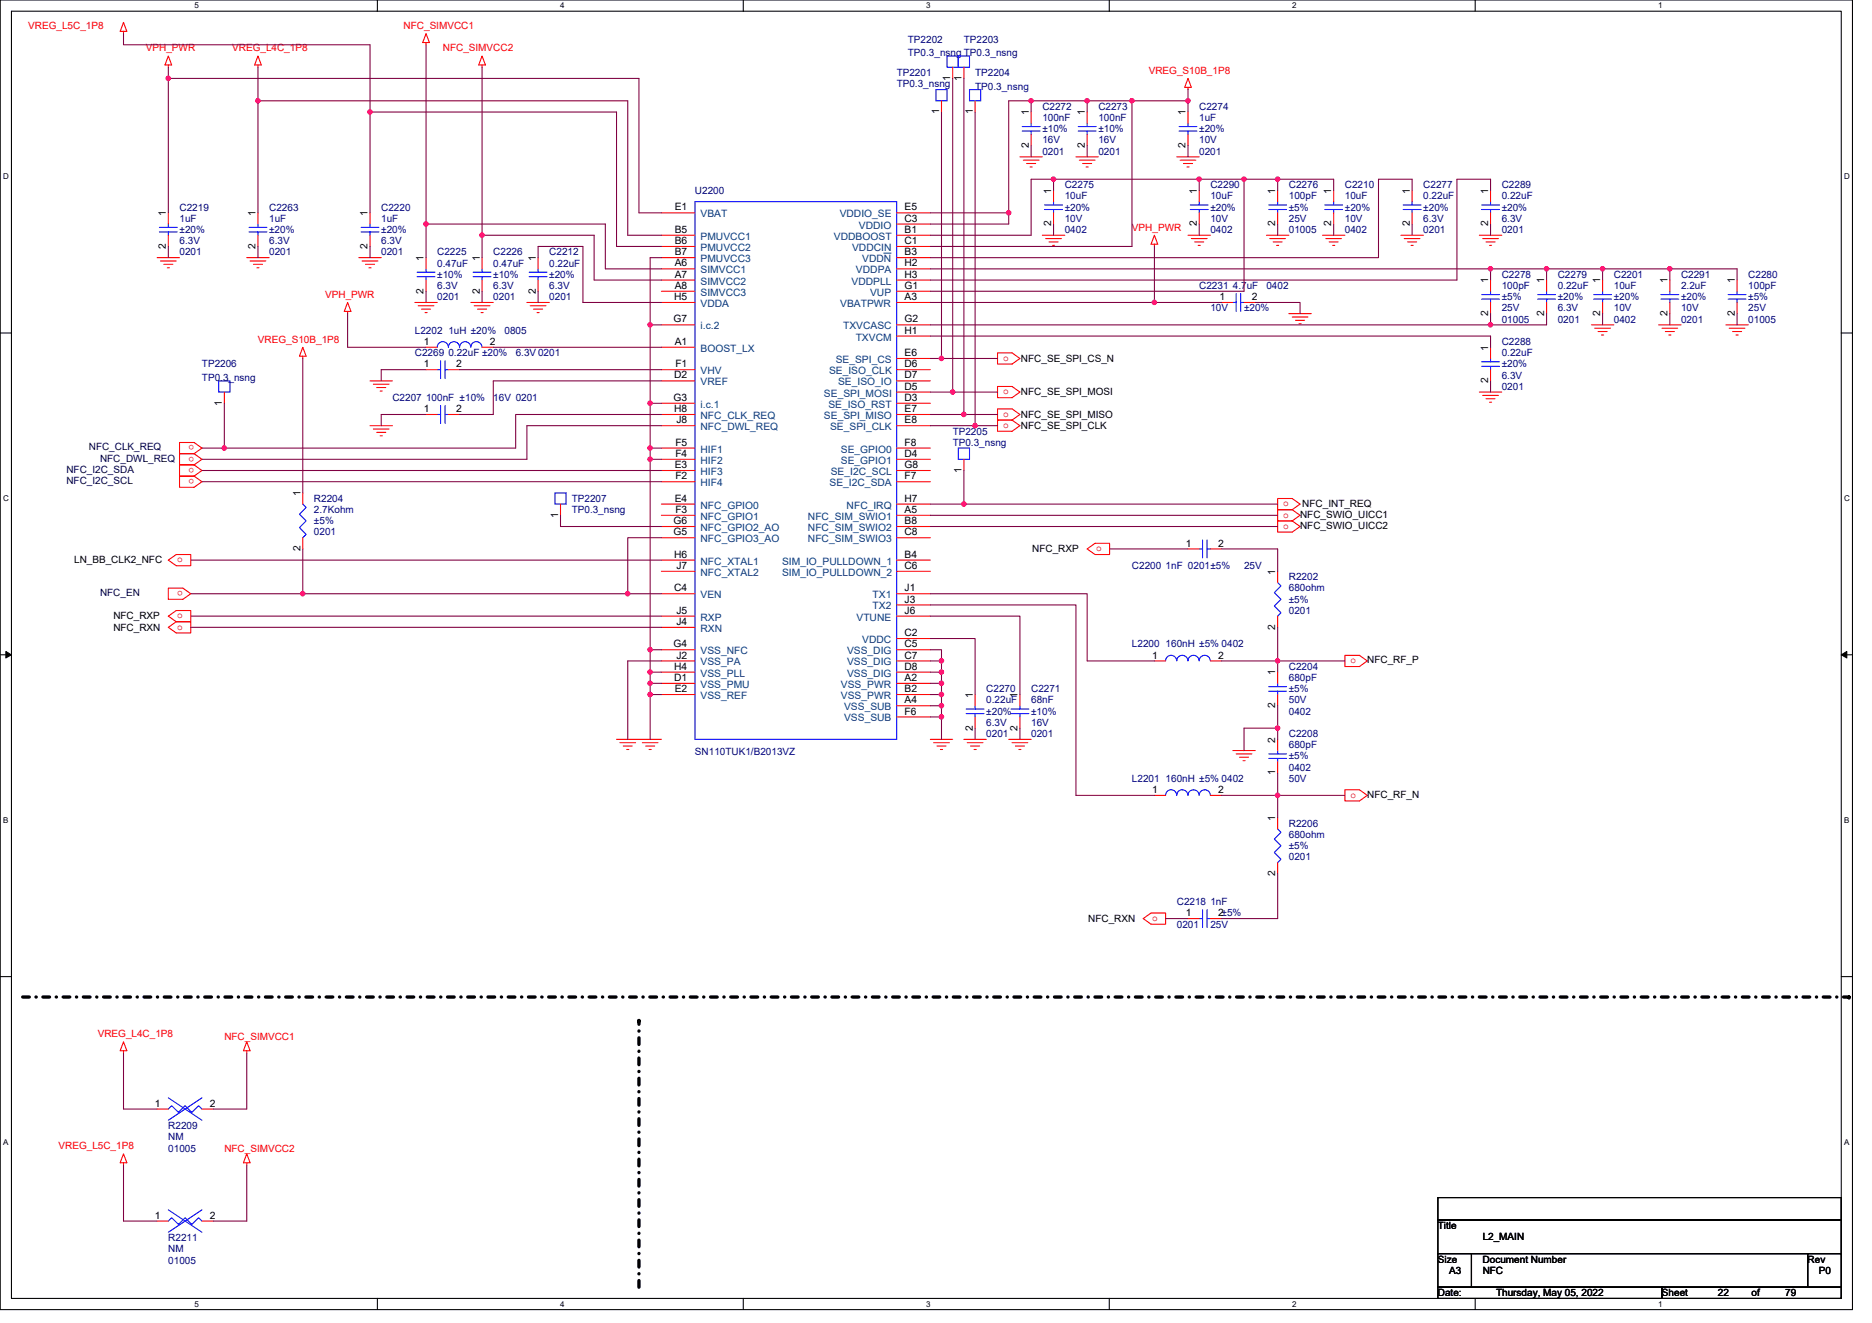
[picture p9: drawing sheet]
<svg xmlns="http://www.w3.org/2000/svg" width="297mm" height="210mm" viewBox="0 0 297 210" stroke-linecap="round" stroke-linejoin="round" font-family="sans-serif">
<path d="M0 0h293.9v207.9h-293.9zM1.8 1.8h290.4v204.3h-290.4z" fill="none" stroke="#000" stroke-width=".17"/>
<g fill="#fff">
<path d="M30.8 .2h.7v1.4h-.7z"/>
<path d="M30.8 206.3h.7v1.4h-.7z"/>
</g>
<path d="M59.9 0v1.8M59.9 206.1v1.8" fill="none" stroke="#000" stroke-width=".17"/>
<g fill="#fff">
<path d="M88.9 .2h.7v1.4h-.7z"/>
<path d="M88.9 206.3h.7v1.4h-.7z"/>
</g>
<path d="M117.9 0v1.8M117.9 206.1v1.8" fill="none" stroke="#000" stroke-width=".17"/>
<g fill="#fff">
<path d="M147 .2h.7v1.4h-.7z"/>
<path d="M147 206.3h.7v1.4h-.7z"/>
</g>
<path d="M176 0v1.8M176 206.1v1.8" fill="none" stroke="#000" stroke-width=".17"/>
<g fill="#fff">
<path d="M205 .2h.7v1.4h-.7z"/>
<path d="M205 206.3h.7v1.4h-.7z"/>
</g>
<path d="M234.1 0v1.8M234.1 206.1v1.8" fill="none" stroke="#000" stroke-width=".17"/>
<g fill="#fff">
<path d="M263.1 .2h.7v1.4h-.7z"/>
<path d="M263.1 206.3h.7v1.4h-.7z"/>
<path d="M.5 27.3h.9v1.4h-.9z"/>
<path d="M292.6 27.3h.9v1.4h-.9z"/>
<path d="M.5 78.4h.9v1.4h-.9z"/>
<path d="M292.6 78.4h.9v1.4h-.9z"/>
</g>
<path d="M0 52.9h1.8M292.2 52.9h1.7" fill="none" stroke="#000" stroke-width=".17"/>
<g fill="#fff">
<path d="M.5 129.5h.8v1.4h-.8z"/>
<path d="M292.6 129.5h.9v1.4h-.9z"/>
</g>
<path d="M0 103.9h1.8M292.2 103.9h1.7" fill="none" stroke="#000" stroke-width=".17"/>
<path d="M.9 103.4l.9 .5-.9 .5zM292.2 103.9l.8-.5v1z" fill="#000" stroke="#000" stroke-width=".16"/>
<g fill="#fff">
<path d="M.5 180.5h.8v1.4h-.8z"/>
<path d="M292.6 180.5h.9v1.4h-.9z"/>
</g>
<path d="M0 155h1.8M292.2 155h1.7M228.2 190.1h64v3.5h-64zM228.2 193.6h64v5.4h-64zM228.2 199h5.3v5.3h-5.3zM233.5 199h53.3v5.3h-53.3zM286.8 199h5.4v5.3h-5.4zM228.2 204.3h35.5v1.8h-35.5zM263.7 204.3h28.5v1.8h-28.5z" fill="none" stroke="#000" stroke-width=".17"/>
<path d="M3.6 158.2h289.8M293.4 158.2h.1M101.4 162h.1M101.4 204.3v-42.3" fill="none" stroke="#000" stroke-width=".53" stroke-dasharray="1.1 1.1 0 1.1"/>
<g fill="none" stroke="#f00" stroke-width=".17">
<path d="M19.6 5v.3M19.6 3.6l.5 1.4h-1zM26.7 8.9l.5 1.4h-1zM26.7 10.3v.4M40.9 8.9l.6 1.4h-1.1zM40.9 10.3v.4M67.6 5.3l.5 1.5h-1zM67.6 6.8v.3M76.5 8.9l.5 1.4h-1zM76.5 10.3v.4M149.4 16v1.8M151.2 10.7v1.7"/>
<path d="M152.9 10.7v1.7M154.7 16v1.8M163.6 17.8v1.8M172.5 17.8v1.8M188.5 12.4l.5 1.5h-1zM188.5 13.9v.3M188.5 17.8v1.8M26.7 33.8v1.8M26.7 37.3v1.8M40.9 33.8v1.8M40.9 37.3v1.8M58.7 33.8v1.8"/>
<path d="M58.7 37.3v1.8M104.9 37.3h5.4M104.9 39.1h5.4M104.9 33.8h5.4M142.3 37.3h5.3M142.3 39.1h5.3M142.3 35.6h5.3M142.3 33.8h5.3M161.8 24.9h3.6M162.4 25.4h2.5M162.9 26h1.4M163.4 26.5h.4"/>
<path d="M163.6 21.3v1.8M165.4 37.3h3.5M165.9 37.9h2.5M166.5 38.4h1.4M167 38.9h.3M167.2 30.2v1.8M167.2 33.8v1.8M170.7 24.9h3.6M171.3 25.4h2.5M171.8 26h1.4M172.3 26.5h.4M172.5 21.3v1.8"/>
<path d="M183.2 37.3l.5 1.5h-1.1zM183.2 38.8v.3M186.7 24.9h3.6M187.3 25.4h2.5M187.8 26h1.4M188.3 26.5h.4M188.5 37.3h3.6M188.5 21.3v1.8M189 37.9h2.5M189.6 38.4h1.4M190.1 38.9h.4M190.3 30.2v1.8"/>
<path d="M190.3 33.8v1.8M201 37.3h3.5M201.5 37.9h2.5M202 38.4h1.5M202.6 38.9h.3M202.7 30.2v1.8M202.7 33.8v1.8M209.8 37.3h3.6M210.4 37.9h2.5M210.9 38.4h1.4M211.5 38.9h.3M211.6 30.2v1.8"/>
<path d="M211.6 33.8v1.8M222.3 37.3h3.5M222.8 37.9h2.5M223.3 38.4h1.5M223.9 38.9h.3M224.1 30.2v1.8M224.1 33.8v1.8M234.7 37.3h3.6M235.3 37.9h2.5M235.8 38.4h1.4M236.3 38.9h.4M236.5 30.2v1.8"/>
<path d="M236.5 33.8v1.8M24.9 40.9h3.6M25.5 41.4h2.5M26 42h1.4M26.5 42.5h.4M39.2 40.9h3.5M39.7 41.4h2.5M40.2 42h1.5M40.8 42.5h.3M48 55.1l.6 1.4h-1.1zM48 56.5v.4M55.2 48l.5 1.4h-1.1z"/>
<path d="M55.2 49.4v.4M56.9 40.9h3.6M57.5 41.4h2.5M58 42h1.4M58.5 42.5h.4M65.8 48h3.6M66.4 48.5h2.5M66.9 49.1h1.4M67.4 49.6h.4M67.6 40.9v1.8M67.6 44.4v1.8M67.6 55.1h1.8"/>
<path d="M67.6 58.7h1.8M71.2 58.7h1.7M74.7 48h3.6M75.2 48.5h2.5M75.8 49.1h1.4M76.3 49.6h.4M76.5 40.9v1.8M76.5 44.4v1.8M76.5 55.1h1.8M83.6 48h3.6M84.1 48.5h2.5M84.7 49.1h1.4"/>
<path d="M85.2 49.6h.4M85.4 40.9v1.8M85.4 44.4v1.8M104.9 55.1h5.4M104.9 51.6h5.4M104.9 40.9h5.4M104.9 42.7h5.4M104.9 44.4h5.4M104.9 46.2h5.4M104.9 48h5.4M104.9 58.7h5.4M142.3 58.7h5.3"/>
<path d="M142.3 56.9h5.3M142.3 51.6h5.3M142.3 53.3h5.3M142.3 48h5.3M142.3 40.9h5.3M142.3 42.7h5.3M142.3 44.4h5.3M142.3 46.2h5.3M158.3 56h2.3l1.2 .9-1.2 .9h-2.3zM193.8 48h1.8M197.4 48h1.8M204.5 49.8h3.6"/>
<path d="M205 50.3h2.5M205.6 50.8h1.4M206.1 51.4h.4M236.5 55.1v1.8M236.5 58.7v1.8M236.5 44.4v1.8M236.5 48v1.8M245.4 44.4v1.8M245.4 48v1.8M252.5 51.6h3.6M253 52.1h2.5M253.6 52.6h1.4"/>
<path d="M254.1 53.2h.4M254.3 44.4v1.8M254.3 48v1.8M263.2 51.6h3.5M263.7 52.1h2.5M264.2 52.6h1.5M264.8 53.2h.3M265 44.4v1.8M265 48v1.8M273.9 51.6h3.5M274.4 52.1h2.5M274.9 52.6h1.4"/>
<path d="M275.5 53.2h.3M275.6 44.4v1.8M275.6 48v1.8M28.5 70.2h2.3l1.2 .9-1.2 .9h-2.3zM28.5 75.6h2.3l1.2 .9-1.2 .8h-2.3zM30.8 72h-2.3v1.8h2.3M30.8 73.8h-2.3v1.8h2.3M30.8 72l1.2 .9-1.2 .9M30.8 73.8l1.2 .9-1.2 .9M35.6 62.2v1.8M48 78.2v1.8M58.7 60.5h3.6"/>
<path d="M58.7 67.6h3.6M59.2 61h2.5M59.2 68.1h2.5M59.8 61.5h1.4M59.8 68.6h1.4M60.3 62.1h.4M60.3 69.2h.4M67.6 65.8h1.8M71.2 65.8h1.7M104.9 71.1h5.4M104.9 72.9h5.4M104.9 74.7h5.4"/>
<path d="M104.9 76.5h5.4M104.9 64h5.4M104.9 65.8h5.4M104.9 67.6h5.4M104.9 60.5h5.4M142.3 71.1h5.3M142.3 72.9h5.3M142.3 74.7h5.3M142.3 76.5h5.3M142.3 60.5h5.3M142.3 64h5.3M142.3 67.6h5.3"/>
<path d="M142.3 65.8h5.3M142.3 62.2h5.3M152.9 72.9v1.8M158.3 61.3h2.3l1.2 .9-1.2 .9h-2.3zM158.3 64.9h2.3l1.2 .9-1.2 .9h-2.3zM158.3 66.7h2.3l1.2 .9-1.2 .9h-2.3zM202.7 79.1h2.3l1.3 .9-1.3 .9h-2.3zM234.7 62.2h3.6M235.3 62.8h2.5M235.8 63.3h1.4M236.3 63.8h.4M26.7 88.9l1.3-.9h2.3v1.8h-2.3z"/>
<path d="M26.7 97.8l1.3-.9h2.3v1.8h-2.3zM26.7 99.6l1.3-.9h2.3v1.8h-2.3zM26.7 93.3h2.3l1.3 .9-1.3 .9h-2.3zM48 85.3v1.8M88.9 80v1.8M104.9 80h5.4M104.9 81.8h5.4M104.9 83.6h5.4M104.9 85.3h5.4M104.9 88.9h5.4M104.9 90.7h5.4M104.9 99.6h5.4"/>
<path d="M104.9 97.8h5.4M104.9 94.2h5.4M142.3 80h5.3M142.3 81.8h5.3M142.3 83.6h5.3M142.3 85.3h5.3M142.3 88.9h5.3M142.3 90.7h5.3M142.3 94.2h5.3M142.3 96h5.3M142.3 97.8h5.3M172.5 87.1l1.3-.9h2.3v1.8h-2.3z"/>
<path d="M188.5 87.1h1.8M192.1 87.1h1.7M202.7 82.7h2.3l1.3 .9-1.3 .9h-2.3zM202.7 90.7v1.8M202.7 97.8v1.8M205 80.9l1.3 .9-1.3 .9M205 80.9h-2.3v1.8h2.3M97.8 117.3h7.1M98.4 117.9h2.5M98.9 118.4h1.4M99.4 119h.4M101.9 117.9h2.5"/>
<path d="M102.4 118.4h1.5M103 119h.3M104.9 103.1h5.4M104.9 104.9h5.4M104.9 106.7h5.4M104.9 108.5h5.4M104.9 110.2h5.4M142.3 101.3h5.3M142.3 103.1h5.3M142.3 106.7h5.3M142.3 104.9h5.3M142.3 108.5h5.3"/>
<path d="M142.3 110.2h5.3M142.3 112h5.3M142.3 113.8h5.3M147.6 117.3h3.6M148.1 117.9h2.5M148.7 118.4h1.4M149.2 119h.4M152.9 117.3h3.6M153.5 117.9h2.5M154 118.4h1.4M154.6 119h.3M154.7 110.2v1.8"/>
<path d="M154.7 113.8v1.8M160.1 117.3h3.5M160.6 117.9h2.5M161.1 118.4h1.5M161.7 119h.3M161.8 110.2v1.8M161.8 113.8v1.8M183.2 104.9h1.8M192.1 104.9h1.7M195.6 119.1h3.6M196.1 119.7h2.5M202.7 106.7v1.8"/>
<path d="M202.7 110.2v1.8M202.7 117.3v1.8M213.4 104h2.3l1.3 .9-1.3 .9h-2.3zM183.2 126.2h1.8M192.1 126.2h1.7M196.7 120.2h1.4M197.2 120.7h.4M202.7 120.9v1.8M202.7 129.8v1.8M202.7 136.9v1.8M213.4 125.3h2.3l1.3 .9-1.3 .9h-2.3zM181.4 145.8l1.2-.9h2.4v1.8h-2.4z"/>
<path d="M188.5 145.8h1.8M192.1 145.8h1.7M19.6 165.4l.5 1.4h-1zM19.6 166.8v.3M24.9 176h1.8M32 176h1.8M39.2 165.4l.5 1.4h-1.1zM39.2 166.8v.3M19.6 183.1l.5 1.5h-1zM19.6 184.6v.3M24.9 193.8h1.8M32 193.8h1.8"/>
<path d="M39.2 183.1l.5 1.5h-1.1zM39.2 184.6v.3"/>
</g>
<g fill="none" stroke="#00f" stroke-width=".17">
<path d="M148.5 14.2h1.8v1.8h-1.8zM150.3 8.9h1.8v1.8h-1.8zM152.1 8.9h1.7v1.8h-1.7zM153.8 14.2h1.8v1.8h-1.8zM163.6 19.6v.5M172.5 19.6v.5M188.5 19.6v.5M25.3 36.1h2.8M25.3 36.8h2.8M26.7 35.6v.5M26.7 36.8v.5M39.5 36.1h2.9"/>
<path d="M39.5 36.8h2.9M40.9 35.6v.5M40.9 36.8v.5M57.3 36.1h2.8M57.3 36.8h2.8M58.7 35.6v.5M58.7 36.8v.5M110.3 32h32v85.3h-32zM162.2 20.1h2.8M162.2 20.8h2.8M163.6 20.8v.5M165.8 32.5h2.8"/>
<path d="M165.8 33.3h2.8M167.2 32v.5M167.2 33.3v.5M171.1 20.1h2.8M171.1 20.8h2.8M172.5 20.8v.5M187.1 20.1h2.8M187.1 20.8h2.8M188.5 20.8v.5M188.9 32.5h2.8M188.9 33.3h2.8M190.3 32v.5"/>
<path d="M190.3 33.3v.5M201.3 32.5h2.8M201.3 33.3h2.8M202.7 32v.5M202.7 33.3v.5M210.2 32.5h2.8M210.2 33.3h2.8M211.6 32v.5M211.6 33.3v.5M222.6 32.5h2.9M222.6 33.3h2.9M224.1 32v.5"/>
<path d="M224.1 33.3v.5M235.1 32.5h2.8M235.1 33.3h2.8M236.5 32v.5M236.5 33.3v.5M66.2 43.2h2.8M66.2 43.9h2.8M67.6 42.7v.5M67.6 43.9v.5M69.4 58.7h.5M69.9 57.3v2.8M70.6 57.3v2.8"/>
<path d="M70.6 58.7h.6M71.1 55.1a.88 .88 0 0 0-.8-.9 .88 .88 0 0 0-.9 .9M72.9 55.1a.88 .88 0 0 0-.9-.9 .88 .88 0 0 0-.8 .9M75.1 43.2h2.8M75.1 43.9h2.8M76.5 55.1a.89 .89 0 0 0-.9-.9 .89 .89 0 0 0-.9 .9 .88 .88 0 0 0-.9-.9 .88 .88 0 0 0-.9 .9M76.5 42.7v.5M76.5 43.9v.5M84 43.2h2.8M84 43.9h2.8M85.4 42.7v.5M85.4 43.9v.5"/>
<path d="M195.6 48h.5M196.1 46.6v2.8M196.9 46.6v2.8M196.9 48h.5M235.1 57.4h2.8M235.1 58.1h2.8M235.1 46.8h2.8M235.1 47.5h2.8M236.5 56.9v.5M236.5 58.1v.6M236.5 46.2v.6M236.5 47.5v.5"/>
<path d="M244 46.8h2.8M244 47.5h2.8M245.4 46.2v.6M245.4 47.5v.5M252.9 46.8h2.8M252.9 47.5h2.8M254.3 46.2v.6M254.3 47.5v.5M263.5 46.8h2.9M263.5 47.5h2.9M265 46.2v.6M265 47.5v.5"/>
<path d="M274.2 46.8h2.8M274.2 47.5h2.8M275.6 46.2v.6M275.6 47.5v.5M34.7 60.5h1.8v1.7h-1.8zM69.4 65.8h.5M69.9 64.4v2.8M70.6 64.4v2.8M70.6 65.8h.6M88.1 78.2h1.7v1.8h-1.7zM152.1 71.1h1.7v1.8h-1.7zM48 80l.6 .5-1.1 1.1 1.1 1.1-1.1 1 1.1 1.1-.6 .5"/>
<path d="M190.3 87.1h.5M190.8 85.7v2.8M191.5 85.7v2.8M191.5 87.1h.6M202.7 92.5l.6 .5-1.1 1.1 1.1 1-1.1 1.1 1.1 1.1-.6 .5M153.3 112.5h2.8M153.3 113.3h2.8M154.7 112v.5M154.7 113.3v.5M160.4 112.5h2.9M160.4 113.3h2.9M161.8 112v.5"/>
<path d="M161.8 113.3v.5M190.3 104.9a.89 .89 0 0 0-.9-.9 .89 .89 0 0 0-.9 .9 .89 .89 0 0 0-.9-.9 .89 .89 0 0 0-.9 .9 .88 .88 0 0 0-.9-.9 .88 .88 0 0 0-.8 .9M192 104.9a.88 .88 0 0 0-.8-.9 .88 .88 0 0 0-.9 .9M201.3 109h2.8M201.3 109.7h2.8M201.3 119.7h2.8M202.7 108.5v.5M202.7 109.7v.5M202.7 119.1v.6M190.3 126.2a.89 .89 0 0 0-.9-.9 .89 .89 0 0 0-.9 .9 .89 .89 0 0 0-.9-.9 .89 .89 0 0 0-.9 .9 .88 .88 0 0 0-.9-.9 .88 .88 0 0 0-.8 .9M192 126.2a.88 .88 0 0 0-.8-.9 .88 .88 0 0 0-.9 .9M201.3 120.4h2.8"/>
<path d="M202.7 120.4v.5M202.7 131.6l.6 .5-1.1 1.1 1.1 1-1.1 1.1 1.1 1.1-.6 .5M190.3 145.8h.5M190.8 144.4v2.8M191.5 144.4v2.8M191.5 145.8h.6M26.7 176l.5-.5 1.1 1.1 1.1-1.1 1 1.1 1.1-1.1 .5 .5M26.7 174.2l5.3 3.6M32 174.2l-5.3 3.6M26.7 193.8l.5-.5 1.1 1 1.1-1 1 1 1.1-1 .5 .5M26.7 192l5.3 3.6M32 192l-5.3 3.6"/>
</g>
<path d="M140.2 40.2h1.2" fill="none" stroke="#004080" stroke-width=".16"/>
<g fill="none" stroke="#800040" stroke-width=".17">
<path d="M19.6 5.3v1.8h39.1v10.7M26.7 10.7v1.7M26.7 12.4v21.4M26.7 12.4h74.7v21.4h3.5M40.9 10.7v5.3M40.9 16h58.7v21.3h5.3M40.9 16v17.8M67.6 7.1v28.5M76.5 10.7v26.6M149.4 17.8v39.1M151.2 12.4v49.8M152.9 12.4v53.4"/>
<path d="M154.7 17.8v49.8M163.6 16h-3.5v17.8M163.6 16v1.8M163.6 16h8.9M172.5 16v1.8M172.5 16h7.1M179.6 16v23.1h-32M179.6 16h8.9M188.5 14.2v1.8M188.5 16v1.8M26.7 39.1v1.8M40.9 39.1v1.8"/>
<path d="M58.7 33.8v-16h39.1v21.3h7.1M58.7 39.1v1.8M67.6 35.6v5.3M67.6 35.6h28.5v7.1h8.8M76.5 37.3h17.8v7.1h10.6M76.5 37.3v3.6M147.6 33.8h12.5M160.1 33.8v1.8h-12.5M163.6 23.1v1.8M167.2 28.4h-3.6v8.9h-16M167.2 28.4h23.1M167.2 28.4v1.8"/>
<path d="M167.2 35.6v1.7M172.5 23.1v1.8M183.2 39.1v8.9M188.5 23.1v1.8M190.3 28.4v1.8M190.3 35.6v1.7M190.3 28.4h7.1M197.4 28.4h5.3M197.4 28.4v17.8h-49.8M202.7 28.4h8.9v1.8M202.7 28.4v1.8M202.7 35.6v1.7"/>
<path d="M211.6 35.6v1.7M224.1 30.2v-1.8h-5.4v12.5h-71.1M224.1 35.6v1.7M236.5 30.2v-1.8h-5.3v16h-83.6M236.5 35.6v1.7M48 56.9v21.3M55.2 49.8v5.3h12.4M67.6 46.2v1.8M67.6 58.7h-7.1v1.8M72.9 58.7h32M76.5 46.2v1.8M78.3 55.1h26.6"/>
<path d="M85.4 40.9v-1.8h7.1v8.9h12.4M85.4 46.2v1.8M104.9 40.9h-1.7v10.7M104.9 51.6h-1.7v12.4M147.6 53.3h88.9v1.8M147.6 56.9h1.8M147.6 42.7h88.9M147.6 48h35.6M147.6 51.6h88.9M149.4 56.9h8.9M183.2 48h10.6M199.2 48h7.1v1.8"/>
<path d="M236.5 42.7h8.9M236.5 42.7v1.7M236.5 49.8v1.8M245.4 42.7v1.7M245.4 49.8v1.8h-8.9M245.4 42.7h8.9M254.3 49.8v1.8M265 42.7h10.6v1.7M265 42.7v1.7M265 49.8v1.8M265 42.7h-10.7v1.7M275.6 49.8v1.8"/>
<path d="M32 71.1h3.6M32 74.7h72.9M32 76.5h72.9M35.6 64v7.1h46.2v-5.3h23.1M67.6 65.8h-7.1v1.8M103.2 64v7.1M103.2 72.9v30.2M103.2 64h1.7M103.2 72.9h1.7M104.9 60.5h-26.6v5.3h-5.4M104.9 67.6h-21.3v5.3h-51.6M104.9 71.1h-1.7v1.8"/>
<path d="M147.6 62.2h3.6M147.6 65.8h5.3M147.6 67.6h7.1M151.2 62.2h7.1M152.9 65.8h5.4M152.9 74.7v5.3M154.7 67.6h3.6M236.5 60.5v1.7M30.3 88.9h74.6M30.3 94.2h17.7M30.3 97.8h74.6M30.3 99.6h74.6"/>
<path d="M48 87.1v7.1M48 94.2h51.6M88.9 81.8v1.8h16M99.6 94.2h5.3M104.9 85.3h-5.3v8.9M147.6 80h5.3M147.6 83.6h55.1M147.6 94.2h24.9v10.7h10.7M147.6 96h23.1v30.2h12.5M147.6 97.8h14.2v12.4M147.6 81.8h55.1M152.9 80h49.8"/>
<path d="M176.1 87.1h12.4M193.8 87.1h8.9v3.6M202.7 99.6v5.3M103.2 103.1v3.6M103.2 106.7v1.8M103.2 108.5v1.7M103.2 103.1h1.7M103.2 106.7h1.7M103.2 108.5h1.7M104.9 110.2h-1.7v7.1M104.9 104.9h-5.3v12.4M147.6 101.3h7.1v8.9"/>
<path d="M147.6 103.1h1.8v1.8M147.6 106.7h1.8M147.6 110.2h1.8M147.6 113.8h1.8M147.6 104.9h1.8M147.6 108.5h1.8M149.4 104.9v1.8M149.4 106.7v1.8M149.4 108.5v1.7M149.4 110.2v1.8h-1.8M149.4 112v1.8M149.4 113.8v3.5"/>
<path d="M154.7 115.6v1.7M161.8 115.6v1.7M193.8 104.9h8.9M202.7 104.9h10.7M202.7 104.9v1.8M202.7 112v3.6M202.7 115.6h-5.3v3.5M202.7 115.6v1.7M193.8 126.2h8.9M202.7 126.2h10.7M202.7 122.7v3.5M202.7 126.2v3.6"/>
<path d="M202.7 138.7v7.1h-8.9M185 145.8h3.5M19.6 167.1v8.9h5.3M39.2 167.1v8.9h-5.4M19.6 184.9v8.9h5.3M39.2 184.9v8.9h-5.4"/>
</g>
<g fill="#f0f" stroke="#f0f" stroke-width=".17">
<circle cx="76.5" cy="37.3" r=".35"/>
<circle cx="26.7" cy="12.4" r=".35"/>
<circle cx="40.9" cy="16" r=".35"/>
<circle cx="172.5" cy="16" r=".35"/>
<circle cx="163.6" cy="16" r=".35"/>
<circle cx="188.5" cy="16" r=".35"/>
<circle cx="179.6" cy="16" r=".35"/>
<circle cx="58.7" cy="17.8" r=".35"/>
<circle cx="67.6" cy="35.5" r=".35"/>
<circle cx="167.2" cy="28.4" r=".35"/>
<circle cx="190.3" cy="28.4" r=".35"/>
<circle cx="197.4" cy="28.4" r=".35"/>
<circle cx="202.7" cy="28.4" r=".35"/>
<circle cx="160" cy="33.8" r=".35"/>
<circle cx="236.5" cy="42.7" r=".35"/>
<circle cx="245.4" cy="42.7" r=".35"/>
<circle cx="254.3" cy="42.7" r=".35"/>
<circle cx="264.9" cy="42.7" r=".35"/>
<circle cx="183.2" cy="48" r=".35"/>
<circle cx="103.2" cy="51.5" r=".35"/>
<circle cx="103.2" cy="64" r=".35"/>
<circle cx="236.5" cy="51.5" r=".35"/>
<circle cx="149.4" cy="56.9" r=".35"/>
<circle cx="151.2" cy="62.2" r=".35"/>
<circle cx="103.2" cy="71.1" r=".35"/>
<circle cx="152.9" cy="65.8" r=".35"/>
<circle cx="154.7" cy="67.6" r=".35"/>
<circle cx="103.2" cy="72.9" r=".35"/>
<circle cx="152.9" cy="80" r=".35"/>
<circle cx="99.6" cy="94.2" r=".35"/>
<circle cx="48" cy="94.2" r=".35"/>
<circle cx="103.2" cy="103.1" r=".35"/>
<circle cx="103.2" cy="106.7" r=".35"/>
<circle cx="149.4" cy="104.9" r=".35"/>
<circle cx="202.7" cy="104.9" r=".35"/>
<circle cx="149.4" cy="106.7" r=".35"/>
<circle cx="103.2" cy="108.4" r=".35"/>
<circle cx="103.2" cy="110.2" r=".35"/>
<circle cx="149.4" cy="108.4" r=".35"/>
<circle cx="149.4" cy="110.2" r=".35"/>
<circle cx="149.4" cy="112" r=".35"/>
<circle cx="149.4" cy="113.8" r=".35"/>
<circle cx="202.7" cy="115.6" r=".35"/>
<circle cx="202.7" cy="126.2" r=".35"/>
<circle cx="35.6" cy="71.1" r=".35"/>
</g>
<g font-size="1.6" fill="#f00">
<text x="4.5" y="4.6">VREG_L5C_1P8</text>
<text x="64" y="4.6">NFC_SIMVCC1</text>
<text x="23.2" y="8.2">VPH_PWR</text>
<text x="36.8" y="8.2">VREG_L4C_1P8</text>
<text x="70.3" y="8.2">NFC_SIMVCC2</text>
<text x="182.3" y="11.7">VREG_S10B_1P8</text>
<text x="179.6" y="36.6">VPH_PWR</text>
<text x="51.6" y="47.3">VPH_PWR</text>
<text x="40.9" y="54.4">VREG_S10B_1P8</text>
<text x="159.2" y="57.3">o</text>
<text x="159.2" y="62.6">o</text>
<text x="30.8" y="70.7" transform="rotate(180 30.8 70.7)">o</text>
<text x="159.2" y="66.1">o</text>
<text x="159.2" y="67.9">o</text>
<text x="30.8" y="72.5" transform="rotate(180 30.8 72.5)">o</text>
<text x="30.8" y="74.3" transform="rotate(180 30.8 74.3)">o</text>
<text x="30.8" y="76" transform="rotate(180 30.8 76)">o</text>
<text x="203.6" y="80.4">o</text>
<text x="203.6" y="82.1">o</text>
<text x="203.6" y="83.9">o</text>
<text x="28.1" y="89.3">o</text>
<text x="173.9" y="87.5">o</text>
<text x="29" y="93.8" transform="rotate(180 29 93.8)">o</text>
<text x="28.1" y="98.1">o</text>
<text x="28.1" y="99.9">o</text>
<text x="214.3" y="105.3">o</text>
<text x="214.3" y="126.6">o</text>
<text x="182.8" y="146.2">o</text>
<text x="15.5" y="164.6">VREG_L4C_1P8</text>
<text x="35.6" y="165">NFC_SIMVCC1</text>
<text x="9.3" y="182.4">VREG_L5C_1P8</text>
<text x="35.6" y="182.8">NFC_SIMVCC2</text>
</g>
<g font-size="1.6" fill="#000080">
<text x="144.1" y="6.8">TP2202</text>
<text x="144.1" y="8.9">TP0.3_nsng TP0.3_nsng</text>
<text x="152.9" y="6.8">TP2203</text>
<text x="142.3" y="12.1">TP2201</text>
<text x="142.3" y="13.9">TP0.3_nsng</text>
<text x="154.7" y="12.1">TP2204</text>
<text x="154.7" y="14.2">TP0.3_nsng</text>
<text x="165.4" y="17.4">C2272</text>
<text x="174.3" y="17.4">C2273</text>
<text x="190.3" y="17.4">C2274</text>
<text x="165.4" y="19.2">100nF</text>
<text x="165.4" y="22.8">16V</text>
<text x="165.4" y="21">±10%</text>
<text x="174.3" y="19.2">100nF</text>
<text x="174.3" y="22.8">16V</text>
<text x="174.3" y="21">±10%</text>
<text x="190.3" y="19.2">1uF</text>
<text x="190.3" y="22.8">10V</text>
<text x="190.3" y="21">±20%</text>
<text x="165.4" y="24.5">0201</text>
<text x="168.9" y="29.9">C2275</text>
<text x="174.3" y="24.5">0201</text>
<text x="190.3" y="24.5">0201</text>
<text x="192.1" y="29.9">C2290</text>
<text x="204.5" y="29.9">C2276</text>
<text x="213.4" y="29.9">C2210</text>
<text x="225.8" y="29.9">C2277</text>
<text x="238.3" y="29.9">C2289</text>
<text x="28.5" y="33.4">C2219</text>
<text x="28.5" y="35.2">1uF</text>
<text x="42.7" y="33.4">C2263</text>
<text x="42.7" y="35.2">1uF</text>
<text x="60.5" y="33.4">C2220</text>
<text x="60.5" y="35.2">1uF</text>
<text x="110.3" y="30.8">U2200</text>
<text x="168.9" y="31.6">10uF</text>
<text x="168.9" y="35.2">10V</text>
<text x="168.9" y="33.4">±20%</text>
<text x="192.1" y="31.6">10uF</text>
<text x="192.1" y="35.2">10V</text>
<text x="192.1" y="33.4">±20%</text>
<text x="204.5" y="31.6">100pF</text>
<text x="204.5" y="35.2">25V</text>
<text x="204.5" y="33.4">±5%</text>
<text x="213.4" y="31.6">10uF</text>
<text x="213.4" y="35.2">10V</text>
<text x="213.4" y="33.4">±20%</text>
<text x="225.8" y="31.6">0.22uF</text>
<text x="225.8" y="35.2">6.3V</text>
<text x="225.8" y="33.4">±20%</text>
<text x="238.3" y="31.6">0.22uF</text>
<text x="238.3" y="35.2">6.3V</text>
<text x="238.3" y="33.4">±20%</text>
<text x="28.5" y="40.5">0201</text>
<text x="28.5" y="38.8">6.3V</text>
<text x="28.5" y="37">±20%</text>
<text x="42.7" y="40.5">0201</text>
<text x="42.7" y="38.8">6.3V</text>
<text x="42.7" y="37">±20%</text>
<text x="60.5" y="40.5">0201</text>
<text x="60.5" y="38.8">6.3V</text>
<text x="60.5" y="37">±20%</text>
<text x="69.4" y="40.5">C2225</text>
<text x="78.3" y="40.5">C2226</text>
<text x="87.2" y="40.5">C2212</text>
<text x="168.9" y="37">0402</text>
<text x="192.1" y="37">0402</text>
<text x="204.5" y="37">01005</text>
<text x="213.4" y="37">0402</text>
<text x="225.8" y="37">0201</text>
<text x="238.3" y="37">0201</text>
<text x="69.4" y="42.3">0.47uF</text>
<text x="69.4" y="47.6">0201</text>
<text x="69.4" y="45.9">6.3V</text>
<text x="69.4" y="44.1">±10%</text>
<text x="78.3" y="42.3">0.47uF</text>
<text x="78.3" y="47.6">0201</text>
<text x="78.3" y="45.9">6.3V</text>
<text x="78.3" y="44.1">±10%</text>
<text x="87.2" y="42.3">0.22uF</text>
<text x="87.2" y="47.6">0201</text>
<text x="87.2" y="45.9">6.3V</text>
<text x="87.2" y="44.1">±20%</text>
<text x="190.3" y="45.9">C2231 4.7uF</text>
<text x="201" y="45.9">0402</text>
<text x="238.3" y="44.1">C2278</text>
<text x="238.3" y="45.9">100pF</text>
<text x="238.3" y="47.6">±5%</text>
<text x="247.2" y="44.1">C2279</text>
<text x="247.2" y="45.9">0.22uF</text>
<text x="247.2" y="47.6">±20%</text>
<text x="256.1" y="44.1">C2201</text>
<text x="256.1" y="45.9">10uF</text>
<text x="256.1" y="47.6">±20%</text>
<text x="266.7" y="44.1">C2291</text>
<text x="266.7" y="45.9">2.2uF</text>
<text x="266.7" y="47.6">±20%</text>
<text x="277.4" y="44.1">C2280</text>
<text x="277.4" y="45.9">100pF</text>
<text x="277.4" y="47.6">±5%</text>
<text x="65.8" y="53">L2202 1uH ±20%</text>
<text x="80" y="53">0805</text>
<text x="192.1" y="49.4">10V</text>
<text x="197.4" y="49.4">±20%</text>
<text x="238.3" y="51.2">01005</text>
<text x="238.3" y="49.4">25V</text>
<text x="247.2" y="51.2">0201</text>
<text x="247.2" y="49.4">6.3V</text>
<text x="256.1" y="51.2">0402</text>
<text x="256.1" y="49.4">10V</text>
<text x="266.7" y="51.2">0201</text>
<text x="266.7" y="49.4">10V</text>
<text x="277.4" y="51.2">01005</text>
<text x="277.4" y="49.4">25V</text>
<text x="32" y="58.3">TP2206</text>
<text x="65.8" y="56.5">C2269 0.22uF ±20%</text>
<text x="81.8" y="56.5">6.3V 0201</text>
<text x="238.3" y="54.8">C2288</text>
<text x="238.3" y="56.5">0.22uF</text>
<text x="238.3" y="58.3">±20%</text>
<text x="32" y="60.5">TP0.3_nsng</text>
<text x="62.3" y="63.6">C2207 100nF ±10%</text>
<text x="78.3" y="63.6">16V 0201</text>
<text x="238.3" y="61.9">0201</text>
<text x="238.3" y="60.1">6.3V</text>
<text x="151.2" y="69">TP2205</text>
<text x="151.2" y="70.8">TP0.3_nsng</text>
<text x="49.8" y="79.7">R2204</text>
<text x="49.8" y="81.4">2.7Kohm</text>
<text x="49.8" y="83.2">±5%</text>
<text x="90.7" y="79.7">TP2207</text>
<text x="90.7" y="81.4">TP0.3_nsng</text>
<text x="49.8" y="85">0201</text>
<text x="179.6" y="90.3">C2200 1nF 0201±5%</text>
<text x="197.4" y="90.3">25V</text>
<text x="204.5" y="92.1">R2202</text>
<text x="204.5" y="93.9">680ohm</text>
<text x="204.5" y="95.7">±5%</text>
<text x="204.5" y="97.4">0201</text>
<text x="179.6" y="102.8">L2200 160nH ±5% 0402</text>
<text x="204.5" y="106.3">C2204</text>
<text x="156.5" y="109.9">C2270</text>
<text x="156.5" y="111.7">0.22uF</text>
<text x="156.5" y="113.4">±20%</text>
<text x="163.6" y="109.9">C2271</text>
<text x="163.6" y="111.7">68nF</text>
<text x="163.6" y="113.4">±10%</text>
<text x="204.5" y="108.1">680pF</text>
<text x="204.5" y="113.4">0402</text>
<text x="204.5" y="111.7">50V</text>
<text x="204.5" y="109.9">±5%</text>
<text x="110.3" y="119.8">SN110TUK1/B2013VZ</text>
<text x="156.5" y="117">0201</text>
<text x="156.5" y="115.2">6.3V</text>
<text x="163.6" y="117">0201</text>
<text x="163.6" y="115.2">16V</text>
<text x="204.5" y="117">C2208</text>
<text x="204.5" y="118.8">680pF</text>
<text x="179.6" y="124.1">L2201 160nH ±5% 0402</text>
<text x="204.5" y="122.3">0402</text>
<text x="204.5" y="124.1">50V</text>
<text x="204.5" y="120.5">±5%</text>
<text x="204.5" y="131.2">R2206</text>
<text x="204.5" y="133">680ohm</text>
<text x="204.5" y="134.8">±5%</text>
<text x="204.5" y="136.5">0201</text>
<text x="186.7" y="143.7">C2218 1nF</text>
<text x="186.7" y="147.2">0201</text>
<text x="192.1" y="147.2">25V</text>
<text x="26.7" y="179.2">R2209</text>
<text x="26.7" y="181">NM</text>
<text x="26.7" y="182.8">01005</text>
<text x="26.7" y="197">R2211</text>
<text x="26.7" y="198.8">NM</text>
<text x="26.7" y="200.6">01005</text>
</g>
<g font-size="1.6">
<text x="150.8" y="12.8" transform="rotate(-90 150.8 12.8)">1</text>
<text x="152.6" y="12.8" transform="rotate(-90 152.6 12.8)">1</text>
<text x="149" y="18.2" transform="rotate(-90 149 18.2)">1</text>
<text x="154.3" y="18.2" transform="rotate(-90 154.3 18.2)">1</text>
<text x="163.2" y="23.5" transform="rotate(-90 163.2 23.5)">2</text>
<text x="163.2" y="18.3" transform="rotate(-90 163.2 18.3)">1</text>
<text x="172.1" y="23.5" transform="rotate(-90 172.1 23.5)">2</text>
<text x="172.1" y="18.3" transform="rotate(-90 172.1 18.3)">1</text>
<text x="188.1" y="23.5" transform="rotate(-90 188.1 23.5)">2</text>
<text x="188.1" y="18.3" transform="rotate(-90 188.1 18.3)">1</text>
<text x="26.3" y="34.3" transform="rotate(-90 26.3 34.3)">1</text>
<text x="40.6" y="34.3" transform="rotate(-90 40.6 34.3)">1</text>
<text x="58.3" y="34.3" transform="rotate(-90 58.3 34.3)">1</text>
<text x="107.1" y="33.4">E1</text>
<text x="143.5" y="35.2">C3</text>
<text x="143.5" y="33.4">E5</text>
<text x="166.8" y="35.9" transform="rotate(-90 166.8 35.9)">2</text>
<text x="166.8" y="30.8" transform="rotate(-90 166.8 30.8)">1</text>
<text x="189.9" y="35.9" transform="rotate(-90 189.9 35.9)">2</text>
<text x="189.9" y="30.8" transform="rotate(-90 189.9 30.8)">1</text>
<text x="202.3" y="35.9" transform="rotate(-90 202.3 35.9)">2</text>
<text x="202.3" y="30.8" transform="rotate(-90 202.3 30.8)">1</text>
<text x="211.2" y="35.9" transform="rotate(-90 211.2 35.9)">2</text>
<text x="211.2" y="30.8" transform="rotate(-90 211.2 30.8)">1</text>
<text x="223.7" y="35.9" transform="rotate(-90 223.7 35.9)">2</text>
<text x="223.7" y="30.8" transform="rotate(-90 223.7 30.8)">1</text>
<text x="236.1" y="35.9" transform="rotate(-90 236.1 35.9)">2</text>
<text x="236.1" y="30.8" transform="rotate(-90 236.1 30.8)">1</text>
<text x="26.3" y="39.5" transform="rotate(-90 26.3 39.5)">2</text>
<text x="40.6" y="39.5" transform="rotate(-90 40.6 39.5)">2</text>
<text x="58.3" y="39.5" transform="rotate(-90 58.3 39.5)">2</text>
<text x="67.2" y="41.4" transform="rotate(-90 67.2 41.4)">1</text>
<text x="76.1" y="41.4" transform="rotate(-90 76.1 41.4)">1</text>
<text x="85" y="41.4" transform="rotate(-90 85 41.4)">1</text>
<text x="107.1" y="37">B5</text>
<text x="107.1" y="38.7">B6</text>
<text x="107.1" y="40.5">B7</text>
<text x="143.5" y="38.7">C1</text>
<text x="143.5" y="37">B1</text>
<text x="143.5" y="40.5">B3</text>
<text x="67.2" y="46.6" transform="rotate(-90 67.2 46.6)">2</text>
<text x="76.1" y="46.6" transform="rotate(-90 76.1 46.6)">2</text>
<text x="85" y="46.6" transform="rotate(-90 85 46.6)">2</text>
<text x="107" y="47.6">H5</text>
<text x="107.1" y="42.3">A6</text>
<text x="107.1" y="44.1">A7</text>
<text x="107.1" y="45.8">A8</text>
<text x="143.5" y="44.1">H3</text>
<text x="143.5" y="47.6">A3</text>
<text x="143.5" y="42.3">H2</text>
<text x="143.5" y="45.8">G1</text>
<text x="193.5" y="47.6">1</text>
<text x="198.6" y="47.6">2</text>
<text x="236.1" y="45" transform="rotate(-90 236.1 45)">1</text>
<text x="245" y="45" transform="rotate(-90 245 45)">1</text>
<text x="253.9" y="45" transform="rotate(-90 253.9 45)">1</text>
<text x="264.6" y="45" transform="rotate(-90 264.6 45)">1</text>
<text x="275.2" y="45" transform="rotate(-90 275.2 45)">1</text>
<text x="106.9" y="51.2">G7</text>
<text x="143.5" y="51.2">G2</text>
<text x="143.5" y="53">H1</text>
<text x="236.1" y="50.2" transform="rotate(-90 236.1 50.2)">2</text>
<text x="245" y="50.2" transform="rotate(-90 245 50.2)">2</text>
<text x="253.9" y="50.2" transform="rotate(-90 253.9 50.2)">2</text>
<text x="264.6" y="50.2" transform="rotate(-90 264.6 50.2)">2</text>
<text x="275.2" y="50.2" transform="rotate(-90 275.2 50.2)">2</text>
<text x="67.2" y="54.7">1</text>
<text x="67.2" y="58.3">1</text>
<text x="72.4" y="58.3">2</text>
<text x="77.7" y="54.7">2</text>
<text x="107.1" y="54.7">A1</text>
<text x="107.2" y="58.3">F1</text>
<text x="143.5" y="58.3">D6</text>
<text x="143.5" y="56.5">E6</text>
<text x="162" y="57.4">NFC_SE_SPI_CS_N</text>
<text x="236.1" y="55.6" transform="rotate(-90 236.1 55.6)">1</text>
<text x="35.2" y="64.4" transform="rotate(-90 35.2 64.4)">1</text>
<text x="67.2" y="65.4">1</text>
<text x="72.4" y="65.4">2</text>
<text x="106.9" y="63.6">G3</text>
<text x="107" y="65.4">H8</text>
<text x="107" y="60.1">D2</text>
<text x="143.5" y="63.6">D3</text>
<text x="143.5" y="65.4">E7</text>
<text x="143.5" y="61.8">D5</text>
<text x="143.5" y="60.1">D7</text>
<text x="162" y="62.8">NFC_SE_SPI_MOSI</text>
<text x="236.1" y="60.8" transform="rotate(-90 236.1 60.8)">2</text>
<text x="107.2" y="70.7">F5</text>
<text x="107.3" y="67.2">J8</text>
<text x="143.5" y="70.7">F8</text>
<text x="143.5" y="67.2">E8</text>
<text x="162" y="66.3">NFC_SE_SPI_MISO</text>
<text x="162" y="68.1">NFC_SE_SPI_CLK</text>
<text x="107.1" y="74.3">E3</text>
<text x="107.2" y="72.5">F4</text>
<text x="107.2" y="76.1">F2</text>
<text x="143.5" y="76.1">F7</text>
<text x="143.5" y="72.5">D4</text>
<text x="143.5" y="74.3">G8</text>
<text x="152.6" y="75.1" transform="rotate(-90 152.6 75.1)">1</text>
<text x="47.7" y="78.8" transform="rotate(-90 47.7 78.8)">1</text>
<text x="88.6" y="82.2" transform="rotate(-90 88.6 82.2)">1</text>
<text x="106.9" y="83.2">G6</text>
<text x="107.1" y="79.6">E4</text>
<text x="107.2" y="81.4">F3</text>
<text x="143.5" y="81.4">A5</text>
<text x="143.5" y="83.2">B8</text>
<text x="143.5" y="79.6">H7</text>
<text x="206.3" y="82.1">NFC_SWIO_UICC1</text>
<text x="206.3" y="83.9">NFC_SWIO_UICC2</text>
<text x="206.6" y="80.5">NFC_INT_REQ</text>
<text x="11.8" y="89.4">LN_BB_CLK2_NFC</text>
<text x="47.7" y="87.5" transform="rotate(-90 47.7 87.5)">2</text>
<text x="106.9" y="85">G5</text>
<text x="107" y="88.5">H6</text>
<text x="143.5" y="85">C8</text>
<text x="143.5" y="88.5">B4</text>
<text x="163.8" y="87.7">NFC_RXP</text>
<text x="188.1" y="86.7">1</text>
<text x="193.3" y="86.7">2</text>
<text x="107" y="93.9">C4</text>
<text x="107.3" y="90.3">J7</text>
<text x="143.5" y="93.9">J1</text>
<text x="143.5" y="95.6">J3</text>
<text x="143.5" y="90.3">C6</text>
<text x="202.3" y="91.2" transform="rotate(-90 202.3 91.2)">1</text>
<text x="18" y="98.3">NFC_RXP</text>
<text x="18" y="100.1">NFC_RXN</text>
<text x="107.3" y="99.2">J4</text>
<text x="107.3" y="97.4">J5</text>
<text x="143.5" y="97.4">J6</text>
<text x="143.5" y="101">C2</text>
<text x="202.3" y="99.9" transform="rotate(-90 202.3 99.9)">2</text>
<text x="106.9" y="102.7">G4</text>
<text x="107" y="106.3">H4</text>
<text x="107.3" y="104.5">J2</text>
<text x="143.5" y="102.7">C5</text>
<text x="143.5" y="106.3">D8</text>
<text x="143.5" y="104.5">C7</text>
<text x="182.8" y="104.5">1</text>
<text x="193.3" y="104.5">2</text>
<text x="202.3" y="107.2" transform="rotate(-90 202.3 107.2)">1</text>
<text x="217" y="105.3">NFC_RF_P</text>
<text x="107" y="108.1">D1</text>
<text x="107.1" y="109.9">E2</text>
<text x="143.5" y="111.6">A4</text>
<text x="143.5" y="113.4">F6</text>
<text x="143.5" y="108.1">A2</text>
<text x="143.5" y="109.9">B2</text>
<text x="154.3" y="110.8" transform="rotate(-90 154.3 110.8)">1</text>
<text x="161.5" y="110.8" transform="rotate(-90 161.5 110.8)">1</text>
<text x="202.3" y="112.4" transform="rotate(-90 202.3 112.4)">2</text>
<text x="154.3" y="116" transform="rotate(-90 154.3 116)">2</text>
<text x="161.5" y="116" transform="rotate(-90 161.5 116)">2</text>
<text x="202.3" y="117.9" transform="rotate(-90 202.3 117.9)">2</text>
<text x="182.8" y="125.9">1</text>
<text x="193.3" y="125.9">2</text>
<text x="202.3" y="123.1" transform="rotate(-90 202.3 123.1)">1</text>
<text x="202.3" y="130.3" transform="rotate(-90 202.3 130.3)">1</text>
<text x="217" y="126.6">NFC_RF_N</text>
<text x="202.3" y="139.1" transform="rotate(-90 202.3 139.1)">2</text>
<text x="172.7" y="146.3">NFC_RXN</text>
<text x="188.1" y="145.4">1</text>
<text x="193.3" y="145.4">2±5%</text>
<text x="24.6" y="175.6">1</text>
<text x="33.3" y="175.6">2</text>
<text x="24.6" y="193.4">1</text>
<text x="33.3" y="193.4">2</text>
<text x="228.1" y="195.1">Title</text>
<text x="235.3" y="196.8">L2_MAIN</text>
<text x="228.1" y="200.4">Size</text>
<text x="229.9" y="202.2">A3</text>
<text x="235.3" y="200.4">Document Number</text>
<text x="235.3" y="202.2">NFC</text>
<text x="286.8" y="200.4">Rev</text>
<text x="288.6" y="202.2">P0</text>
<text x="228.1" y="205.7">Date:</text>
<text x="237.4" y="205.7">Thursday, May 05, 2022</text>
<text x="263.7" y="205.7">Sheet</text>
<text x="272.6" y="205.7">22</text>
<text x="277.9" y="205.7">of</text>
<text x="283.3" y="205.7">79</text>
</g>
<g font-size="1.6" fill="#004080">
<text x="111.2" y="34.5">VBAT</text>
<text x="133.2" y="34.5">VDDIO_SE</text>
<text x="111.2" y="38.1">PMUVCC1</text>
<text x="111.2" y="39.8">PMUVCC2</text>
<text x="111.2" y="41.6">PMUVCC3</text>
<text x="132.3" y="38.1">VDDBOOST</text>
<text x="135.2" y="39.8">VDDCIN</text>
<text x="136.3" y="36.3">VDDIO</text>
<text x="136.8" y="41.6">VDDN</text>
<text x="111.2" y="43.4">SIMVCC1</text>
<text x="111.2" y="45.2">SIMVCC2</text>
<text x="111.2" y="46.9">SIMVCC3</text>
<text x="135.1" y="45.2">VDDPLL</text>
<text x="135.8" y="43.4">VDDPA</text>
<text x="138.1" y="46.9">VUP</text>
<text x="111.2" y="52.3">i.c.2</text>
<text x="111.2" y="48.7">VDDA</text>
<text x="133.3" y="48.7">VBATPWR</text>
<text x="133.8" y="52.3">TXVCASC</text>
<text x="111.2" y="55.8">BOOST_LX</text>
<text x="111.2" y="59.4">VHV</text>
<text x="131.5" y="59.4">SE_ISO_CLK</text>
<text x="132.6" y="57.6">SE_SPI_CS</text>
<text x="135.8" y="54.1">TXVCM</text>
<text x="111.2" y="64.7">i.c.1</text>
<text x="111.2" y="61.2">VREF</text>
<text x="130.7" y="62.9">SE_SPI_MOSI</text>
<text x="131.4" y="64.7">SE_ISO_RST</text>
<text x="133" y="61.2">SE_ISO_IO</text>
<text x="111.2" y="71.8">HIF1</text>
<text x="111.2" y="66.5">NFC_CLK_REQ</text>
<text x="111.2" y="68.3">NFC_DWL_REQ</text>
<text x="130.7" y="66.5">SE_SPI_MISO</text>
<text x="131.7" y="68.3">SE_SPI_CLK</text>
<text x="133.4" y="71.8">SE_GPIO0</text>
<text x="111.2" y="73.6">HIF2</text>
<text x="111.2" y="75.4">HIF3</text>
<text x="111.2" y="77.2">HIF4</text>
<text x="131.6" y="77.2">SE_I2C_SDA</text>
<text x="131.8" y="75.4">SE_I2C_SCL</text>
<text x="133.4" y="73.6">SE_GPIO1</text>
<text x="111.2" y="80.7">NFC_GPIO0</text>
<text x="111.2" y="82.5">NFC_GPIO1</text>
<text x="128.2" y="82.5">NFC_SIM_SWIO1</text>
<text x="134.3" y="80.7">NFC_IRQ</text>
<text x="111.2" y="84.3">NFC_GPIO2_AO</text>
<text x="111.2" y="86.1">NFC_GPIO3_AO</text>
<text x="111.2" y="89.6">NFC_XTAL1</text>
<text x="124.1" y="89.6">SIM_IO_PULLDOWN_1</text>
<text x="128.2" y="84.3">NFC_SIM_SWIO2</text>
<text x="128.2" y="86.1">NFC_SIM_SWIO3</text>
<text x="111.2" y="91.4">NFC_XTAL2</text>
<text x="111.2" y="95">VEN</text>
<text x="124.1" y="91.4">SIM_IO_PULLDOWN_2</text>
<text x="138.5" y="95">TX1</text>
<text x="111.2" y="100.3">RXN</text>
<text x="111.2" y="98.5">RXP</text>
<text x="135.9" y="98.5">VTUNE</text>
<text x="138.5" y="96.7">TX2</text>
<text x="111.2" y="103.8">VSS_NFC</text>
<text x="111.2" y="105.6">VSS_PA</text>
<text x="111.2" y="107.4">VSS_PLL</text>
<text x="134.4" y="103.8">VSS_DIG</text>
<text x="134.4" y="107.4">VSS_DIG</text>
<text x="134.4" y="105.6">VSS_DIG</text>
<text x="136.8" y="102.1">VDDC</text>
<text x="111.2" y="109.2">VSS_PMU</text>
<text x="111.2" y="111">VSS_REF</text>
<text x="133.4" y="109.2">VSS_PWR</text>
<text x="133.4" y="111">VSS_PWR</text>
<text x="133.9" y="112.7">VSS_SUB</text>
<text x="133.9" y="114.5">VSS_SUB</text>
</g>
<g font-size="1.6" fill="#000040">
<text x="14.1" y="71.5">NFC_CLK_REQ</text>
<text x="10.5" y="75">NFC_I2C_SDA</text>
<text x="10.5" y="76.8">NFC_I2C_SCL</text>
<text x="15.9" y="73.3">NFC_DWL_REQ</text>
<text x="15.9" y="94.6">NFC_EN</text>
</g>
<g font-size="1.3">
<text x="30.8" y="1.3">5</text>
<text x="88.9" y="1.3">4</text>
<text x="147" y="1.3">3</text>
<text x="205" y="1.3">2</text>
<text x="263.1" y="1.3">1</text>
<text x=".5" y="28.4">D</text>
<text x="292.6" y="28.4">D</text>
<text x=".5" y="79.5">C</text>
<text x="292.6" y="79.5">C</text>
<text x=".5" y="130.6">B</text>
<text x="292.6" y="130.6">B</text>
<text x=".5" y="181.7">A</text>
<text x="292.6" y="181.7">A</text>
<text x="30.8" y="207.4">5</text>
<text x="88.9" y="207.4">4</text>
<text x="147" y="207.4">3</text>
<text x="205" y="207.4">2</text>
<text x="263.1" y="207.4">1</text>
</g>
</svg>
